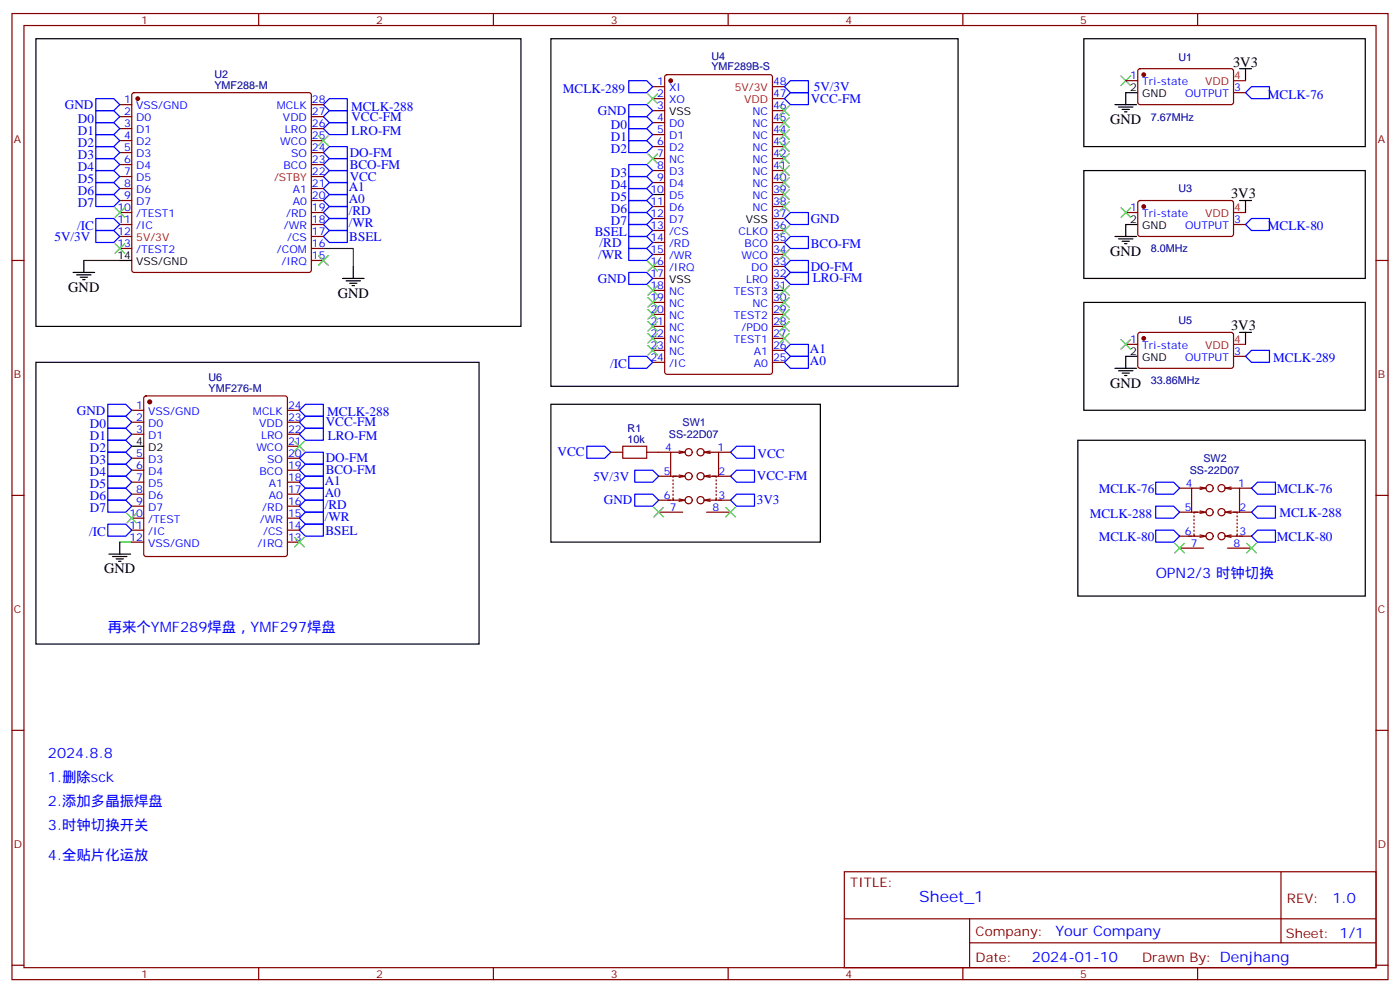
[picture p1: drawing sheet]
<svg xmlns="http://www.w3.org/2000/svg" width="412mm" height="292mm" viewBox="0 0 412 292" stroke-linecap="round" stroke-linejoin="round" font-family="sans-serif">
<g fill="none" stroke="#870000" stroke-width=".35">
<path d="M3.5 4h405.4v284.3h-405.4zM7.1 7.5h398.2v277.3h-398.2zM76.2 4v3.5M145.3 4v3.5M214.5 4v3.5M283.6 4v3.5M352.8 4v3.5M35.3 30.8h3.5M35.3 34.3h3.5M35.3 37.9h3.5M39 27.5l.5-.2h51.5l.5 .2 .2 .5v51.5l-.2 .5-.5 .2h-51.5l-.5-.2-.2-.5v-51.5zM91.7 30.8h3.5"/>
<path d="M91.7 34.3h3.5M91.7 37.9h3.5M192.3 25.5h3.5M192.3 29h3.5M192.3 32.6h3.5M192.3 36.1h3.5M192.3 39.6h3.5M196 22.2l.5-.2h30.3l.7 .4v87.1l-.4 .6-30.6 .1-.7-.5v-87zM227.5 25.5h3.6M227.5 29h3.6M227.5 32.6h3.6M227.5 36.1h3.6"/>
<path d="M227.5 39.6h3.6M331.6 23.7h3.5M335.4 20.4l.4-.2 27.1 .1 .5 .6-.1 9.5-.6 .4-27.1-.1-.5-.6v-9.2zM363.4 27.3h3.5M35.3 41.4h3.5M35.3 44.9h3.5M35.3 48.4h3.5M35.3 52h3.5M35.3 55.5h3.5M35.3 59h3.5M91.7 41.4h3.5M91.7 44.9h3.5"/>
<path d="M91.7 48.4h3.5M91.7 52h3.5M91.7 55.5h3.5M91.7 59h3.5M192.3 43.1h3.5M192.3 46.7h3.5M192.3 50.2h3.5M192.3 53.7h3.5M227.5 43.1h3.6M227.5 46.7h3.6M227.5 50.2h3.6M227.5 53.7h3.6"/>
<path d="M227.5 57.3h3.6M335.4 59.2l.4-.2 27.1 .1 .5 .6-.1 9.5-.6 .4-27.1-.1-.5-.6v-9.2zM3.5 76.7h3.6M35.3 62.5h3.5M35.3 66.1h3.5M35.3 69.6h3.5M35.3 73.1h3.5M91.7 76.7h3.5M91.7 62.5h3.5M91.7 66.1h3.5M91.7 69.6h3.5M91.7 73.1h3.5"/>
<path d="M192.3 64.3h3.5M192.3 71.4h3.5M192.3 74.9h3.5M192.3 78.4h3.5M192.3 67.8h3.5M227.5 60.8h3.6M227.5 64.3h3.6M227.5 71.4h3.6M227.5 74.9h3.6M227.5 78.4h3.6M331.6 62.5h3.5M363.4 66.1h3.5"/>
<path d="M405.3 76.7h3.6M192.3 82h3.5M192.3 89h3.5M192.3 92.5h3.5M192.3 96.1h3.5M192.3 99.6h3.5M192.3 85.5h3.5M227.5 82h3.6M227.5 89h3.6M227.5 92.5h3.6M227.5 96.1h3.6M227.5 99.6h3.6"/>
<path d="M335.4 98l.4-.2 27.1 .1 .5 .6-.1 9.5-.6 .4-27.1-.1-.5-.6v-9.2zM42.6 116.7l.4-.2h41l.5 .2 .2 .5v45.9l-.3 .5-.4 .2h-41l-.5-.2-.2-.5v-45.9zM192.3 103.1h3.5M192.3 106.6h3.5M227.5 103.1h3.6M227.5 106.6h3.6M331.6 101.4h3.5M363.4 104.9h3.5M38.8 120.8h3.5M38.8 124.3h3.5M38.8 127.8h3.5M38.8 134.9h3.5"/>
<path d="M38.8 138.4h3.5M84.7 120.8h3.5M84.7 124.3h3.5M84.7 127.8h3.5M84.7 134.9h3.5M84.7 138.4h3.5M84.7 131.3h3.5M179.9 133.1h3.5M190.5 133.1h7.1M200 139.8l1.8 .4-1.8 .3M200 132.8l1.8 .3M201.8 133.1h-4.2v7.1"/>
<path d="M201.8 133.1l-1.8 .4M207.4 133.1h4.3v7.1M207.4 133.1l1.8 .4M209.2 132.8l-1.8 .3M209.2 139.8l-1.8 .4M211.7 133.1h3.5M3.5 145.8h3.6M38.8 141.9h3.5M38.8 145.5h3.5M38.8 149h3.5M38.8 152.5h3.5M38.8 156h3.5"/>
<path d="M38.8 159.6h3.5M84.7 141.9h3.5M84.7 145.5h3.5M84.7 149h3.5M84.7 152.5h3.5M84.7 156h3.5M84.7 159.6h3.5M194 150.7h7.1M194 140.2h5.3M194 147.2h4.4M198.3 146.5v.7h2.8M198.3 141.2v.4"/>
<path d="M198.3 142.3v.3M198.3 143.3v.4M198.3 144.4v.3M198.3 145.5v.3M200 146.9l1.8 .3-1.8 .4M201.1 140.2h-2.8v.3M207.4 140.2l1.8 .3M207.4 147.2l1.8 .4M208.1 140.2h2.9v.3M208.1 150.7h7.1M209.2 146.9l-1.8 .3M209.9 140.2h5.3"/>
<path d="M210.8 147.2h4.4M211 146.5v.7h-2.9M211 141.2v.4M211 142.3v.3M211 143.3v.4M211 144.4v.3M211 145.5v.3M347.5 143.7h3.5M347.5 150.7h5.3M347.5 157.8h4.4M351.7 157.1v.7h2.8M351.7 151.8v.4"/>
<path d="M351.7 152.9v.3M351.7 153.9v.4M351.7 155v.3M351.7 156v.4M353.5 157.4l1.7 .4-1.7 .4M353.5 150.4l1.7 .3-1.7 .4M353.5 143.3l1.7 .4M354.5 150.7h-2.8v.4M355.2 143.7h-4.2v7M355.2 143.7l-1.7 .3M360.9 143.7h4.2v7M360.9 143.7l1.8 .3"/>
<path d="M360.9 150.7l1.8 .4M360.9 157.8l1.8 .4M361.6 150.7h2.8v.4M362.7 143.3l-1.8 .4M362.7 150.4l-1.8 .3M362.7 157.4l-1.8 .4M363.4 150.7h5.3M364.2 157.8h4.5M364.4 157.1v.7h-2.8M364.4 151.8v.4M364.4 152.9v.3M364.4 153.9v.4"/>
<path d="M364.4 155v.3M364.4 156v.4M365.1 143.7h3.6M405.3 145.8h3.6M347.5 161.3h7M361.6 161.3h7.1M3.5 214.9h3.6M405.3 214.9h3.6M248.7 256.6h156.6v28.2h-156.6zM377.3 256.6v20.9M248.7 270.4h156.5M285.6 277.5h119.6"/>
<path d="M285.6 270.4v14.1M3.5 284.1h3.6M76.2 284.8v3.5M145.3 284.8v3.5M214.5 284.8v3.5M283.6 284.8v3.5M352.8 284.8v3.5M405.3 284.1h3.6"/>
<circle cx="202.8" cy="133.1" r="1.06"/>
<circle cx="206.4" cy="133.1" r="1.06"/>
<circle cx="202.8" cy="147.2" r="1.06"/>
<circle cx="202.8" cy="140.2" r="1.06"/>
<circle cx="206.4" cy="140.2" r="1.06"/>
<circle cx="206.4" cy="147.2" r="1.06"/>
<circle cx="356.3" cy="150.7" r="1.06"/>
<circle cx="356.3" cy="157.8" r="1.06"/>
<circle cx="356.3" cy="143.7" r="1.06"/>
<circle cx="359.8" cy="143.7" r="1.06"/>
<circle cx="359.8" cy="150.7" r="1.06"/>
<circle cx="359.8" cy="157.8" r="1.06"/>
</g>
<g fill="none" stroke="#000" stroke-width=".35">
<path d="M10.6 11.4h142.9v84.7h-142.9zM162.3 11.4h119.9v102.3h-119.9zM319.3 11.4h82.9v31.7h-82.9zM328.4 30.8h6.4M329.5 31.5h4.2M330.6 32.2h2.1M331.3 32.9h.7M335.1 27.3h-3.5v3.5M365.1 20.2h3.6M366.9 20.2v3.5M192.3 57.3h3.5M319.3 50.2h82.9v31.8h-82.9z"/>
<path d="M365.1 59h3.6M366.9 59v3.5M24.7 76.7v3.5M35.3 76.7h3.5M104.1 78.4v3.6M328.4 69.6h6.4M329.5 70.3h4.2M330.6 71h2.1M331.3 71.7h.7M335.1 66.1h-3.5v3.5M21.5 80.2h6.4M22.6 80.9h4.2"/>
<path d="M23.6 81.6h2.2M24.3 82.3h.7M100.9 82h6.3M102 82.7h4.2M103 83.4h2.1M103.7 84.1h.7M227.5 85.5h3.6M319.3 89h82.9v31.8h-82.9zM365.1 97.8h3.6M366.9 97.8v3.6M10.6 106.6h130.5v82.9h-130.5zM162.3 119h79.4v40.6h-79.4z"/>
<path d="M328.4 108.4h6.4M329.5 109.1h4.2M330.6 109.8h2.1M331.3 110.5h.7M335.1 104.9h-3.5v3.5M38.8 131.3h3.5M317.5 129.6h84.7v45.8h-84.7zM35.3 159.6v3.5M32.1 163.1h6.4M33.2 163.8h4.2M34.2 164.5h2.1M34.9 165.2h.7"/>
</g>
<path d="M24.7 76.7h10.6M95.2 73.1h8.9v5.3M35.3 159.6h3.5" fill="none" stroke="#008700" stroke-width=".35"/>
<g fill="#870000" stroke="#870000" stroke-width=".35">
<circle cx="40.6" cy="29" r=".53"/>
<circle cx="44.1" cy="118.3" r=".53"/>
<circle cx="197.6" cy="23.7" r=".53"/>
<circle cx="336.9" cy="22" r=".53"/>
<circle cx="336.9" cy="60.8" r=".53"/>
<circle cx="336.9" cy="99.6" r=".53"/>
</g>
<g fill="none" stroke="#00f" stroke-width=".35">
<path d="M28.2 39.6h5.3l1.8 1.8-1.8 1.7h-5.3zM28.2 36.1h5.3l1.8 1.8-1.8 1.7h-5.3zM28.2 32.6h5.3l1.8 1.7-1.8 1.8h-5.3zM28.2 29h5.3l1.8 1.8-1.8 1.8h-5.3zM95.2 37.9l1.8-1.8h5.3v3.5h-5.3zM95.2 30.8l1.8-1.8h5.3v3.6h-5.3zM97 32.6h5.3v3.5h-5.3l-1.8-1.8zM185.2 34.3h5.3l1.8 1.8-1.8 1.8h-5.3zM185.2 37.9h5.3l1.8 1.7-1.8 1.8h-5.3zM185.2 30.8h5.3l1.8 1.8-1.8 1.7h-5.3zM185.2 23.7h5.3l1.8 1.8-1.8 1.8h-5.3zM232.8 23.7h5.3v3.6h-5.3l-1.7-1.8z"/>
<path d="M232.8 27.3h5.3v3.5h-5.3l-1.7-1.8zM366.9 27.3l1.8-1.8h5.2v3.5h-5.2zM28.2 57.3h5.3l1.8 1.7-1.8 1.8h-5.3zM28.2 53.7h5.3l1.8 1.8-1.8 1.8h-5.3zM28.2 50.2h5.3l1.8 1.8-1.8 1.7h-5.3zM28.2 46.7h5.3l1.8 1.7-1.8 1.8h-5.3zM28.2 43.1h5.3l1.8 1.8-1.8 1.8h-5.3zM95.2 48.4l1.8-1.7h5.3v3.5h-5.3zM95.2 44.9l1.8-1.8h5.3v3.6h-5.3zM95.2 59l1.8-1.7h5.3v3.5h-5.3zM95.2 55.5l1.8-1.8h5.3v3.6h-5.3zM97 50.2h5.3v3.5h-5.3l-1.8-1.7z"/>
<path d="M185.2 41.4h5.3l1.8 1.7-1.8 1.8h-5.3zM185.2 48.4h5.3l1.8 1.8-1.8 1.8h-5.3zM185.2 55.5h5.3l1.8 1.8-1.8 1.7h-5.3zM185.2 59h5.3l1.8 1.8-1.8 1.7h-5.3zM185.2 52h5.3l1.8 1.7-1.8 1.8h-5.3zM28.2 64.3h5.3l1.8 1.8-1.8 1.7h-5.3zM28.2 67.8h5.3l1.8 1.8-1.8 1.8h-5.3zM95.2 62.5l1.8-1.7h5.3v3.5h-5.3zM95.2 66.1l1.8-1.8h5.3v3.5h-5.3zM95.2 69.6l1.8-1.8h5.3v3.6h-5.3zM185.2 62.5h5.3l1.8 1.8-1.8 1.8h-5.3zM185.2 66.1h5.3l1.8 1.7-1.8 1.8h-5.3z"/>
<path d="M185.2 73.1h5.3l1.8 1.8-1.8 1.8h-5.3zM185.2 69.6h5.3l1.8 1.8-1.8 1.7h-5.3zM231.1 78.4l1.7-1.7h5.3v3.5h-5.3zM232.8 62.5h5.3v3.6h-5.3l-1.7-1.8zM232.8 69.6h5.3v3.5h-5.3l-1.7-1.7zM366.9 66.1l1.8-1.8h5.2v3.5h-5.2zM185.2 80.2h5.3l1.8 1.8-1.8 1.7h-5.3zM231.1 82l1.7-1.8h5.3v3.5h-5.3zM31.7 119h5.3l1.8 1.8-1.8 1.7h-5.3zM90 119h5.2v3.5h-5.2l-1.8-1.7zM185.2 104.9h5.3l1.8 1.7-1.8 1.8h-5.3zM231.1 106.6l1.7-1.7h5.3v3.5h-5.3z"/>
<path d="M231.1 103.1l1.7-1.7h5.3v3.5h-5.3zM366.9 104.9l1.8-1.8h5.2v3.5h-5.2zM31.7 122.5h5.3l1.8 1.8-1.8 1.7h-5.3zM31.7 126h5.3l1.8 1.8-1.8 1.8h-5.3zM31.7 129.6h5.3l1.8 1.7-1.8 1.8h-5.3zM31.7 133.1h5.3l1.8 1.8-1.8 1.7h-5.3zM31.7 136.6h5.3l1.8 1.8-1.8 1.8h-5.3zM88.2 138.4l1.8-1.8h5.2v3.6h-5.2zM88.2 134.9l1.8-1.8h5.2v3.5h-5.2zM90 126h5.2v3.6h-5.2l-1.8-1.8zM90 122.5h5.2v3.5h-5.2l-1.8-1.7zM172.9 131.3h5.3l1.7 1.8-1.7 1.8h-5.3z"/>
<path d="M187 138.4h5.3l1.7 1.8-1.7 1.7h-5.3zM217 138.4h5.2v3.5h-5.2l-1.8-1.7zM217 131.3h5.2v3.6h-5.2l-1.8-1.8zM31.7 140.2h5.3l1.8 1.7-1.8 1.8h-5.3zM31.7 143.7h5.3l1.8 1.8-1.8 1.7h-5.3zM31.7 147.2h5.3l1.8 1.8-1.8 1.7h-5.3zM31.7 154.3h5.3l1.8 1.7-1.8 1.8h-5.3zM88.2 156l1.8-1.7h5.2v3.5h-5.2zM88.2 152.5l1.8-1.8h5.2v3.6h-5.2zM88.2 149l1.8-1.8h5.2v3.5h-5.2zM88.2 141.9l1.8-1.7h5.2v3.5h-5.2zM88.2 145.5l1.8-1.8h5.2v3.5h-5.2z"/>
<path d="M187 145.5h5.3l1.7 1.7-1.7 1.8h-5.3zM217 145.5h5.2v3.5h-5.2l-1.8-1.8zM340.4 141.9h5.3l1.8 1.8-1.8 1.8h-5.3zM340.4 149h5.3l1.8 1.7-1.8 1.8h-5.3zM340.4 156h5.3l1.8 1.8-1.8 1.8h-5.3zM370.4 149h5.3v3.5h-5.3l-1.7-1.8zM370.4 156h5.3v3.6h-5.3l-1.7-1.8zM370.4 141.9h5.3v3.6h-5.3l-1.7-1.8z"/>
</g>
<g fill="none" stroke="#3c3" stroke-width=".35">
<path d="M93.8 40l2.9 2.8M96.7 40l-2.9 2.8M190.9 27.6l2.8 2.8M193.7 27.6l-2.8 2.8M229.7 31.2l2.8 2.8M229.7 34.7l2.8 2.8M229.7 38.2l2.8 2.8M232.5 31.2l-2.8 2.8M232.5 34.7l-2.8 2.8M232.5 38.2l-2.8 2.8M330.2 22.3l2.8 2.9M333 22.3l-2.8 2.9"/>
<path d="M190.9 45.3l2.8 2.8M193.7 45.3l-2.8 2.8M229.7 41.7l2.8 2.9M229.7 45.3l2.8 2.8M229.7 48.8l2.8 2.8M229.7 52.3l2.8 2.8M229.7 59.4l2.8 2.8M229.7 55.8l2.8 2.9M232.5 41.7l-2.8 2.9M232.5 45.3l-2.8 2.8M232.5 48.8l-2.8 2.8M232.5 52.3l-2.8 2.8"/>
<path d="M232.5 59.4l-2.8 2.8M232.5 55.8l-2.8 2.9M33.9 71.7l2.8 2.8M33.9 61.1l2.8 2.9M36.7 71.7l-2.8 2.8M36.7 61.1l-2.8 2.9M93.8 75.2l2.9 2.9M96.7 75.2l-2.9 2.9M190.9 77l2.8 2.8M193.7 77l-2.8 2.8M229.7 73.5l2.8 2.8M229.7 66.4l2.8 2.9"/>
<path d="M232.5 73.5l-2.8 2.8M232.5 66.4l-2.8 2.9M330.2 61.1l2.8 2.9M333 61.1l-2.8 2.9M190.9 91.1l2.8 2.8M190.9 87.6l2.8 2.8M190.9 84.1l2.8 2.8M190.9 98.2l2.8 2.8M190.9 94.7l2.8 2.8M193.7 84.1l-2.8 2.8M193.7 87.6l-2.8 2.8M193.7 91.1l-2.8 2.8"/>
<path d="M193.7 98.2l-2.8 2.8M193.7 94.7l-2.8 2.8M229.7 98.2l2.8 2.8M229.7 94.7l2.8 2.8M229.7 91.1l2.8 2.8M229.7 87.6l2.8 2.8M229.7 84.1l2.8 2.8M232.5 98.2l-2.8 2.8M232.5 94.7l-2.8 2.8M232.5 91.1l-2.8 2.8M232.5 87.6l-2.8 2.8M232.5 84.1l-2.8 2.8"/>
<path d="M330.2 99.9l2.8 2.9M333 99.9l-2.8 2.9M190.9 101.7l2.8 2.8M193.7 101.7l-2.8 2.8M86.8 129.9l2.8 2.9M89.6 129.9l-2.8 2.9M37.4 151.1l2.8 2.8M40.2 151.1l-2.8 2.8M86.8 158.2l2.8 2.8M89.6 158.2l-2.8 2.8M192.6 149.3l2.8 2.9M195.4 149.3l-2.8 2.9"/>
<path d="M213.8 149.3l2.8 2.9M216.6 149.3l-2.8 2.9M346.1 159.9l2.8 2.8M348.9 159.9l-2.8 2.8M367.2 159.9l2.9 2.8M370.1 159.9l-2.9 2.8"/>
</g>
<path d="M363.4 23.7h3.5M192.3 60.8h3.5M227.5 67.8h3.6M363.4 62.5h3.5M363.4 101.4h3.5" fill="none" stroke="#f00" stroke-width=".35"/>
<path d="M183.4 131.3h7.1v3.6h-7.1z" fill="none" stroke="#a10000" stroke-width=".35"/>
<text font-size="4.6" fill="#00f" x="270.8" y="265.6">Sheet_1</text>
<g font-size="4.2">
<text x="363.2" y="19.8">3V3</text>
<text x="327" y="36.4">GND</text>
<text x="362.7" y="58.3">3V3</text>
<text x="327" y="75.2">GND</text>
<text x="20.1" y="85.8">GND</text>
<text x="99.5" y="87.6">GND</text>
<text x="362.7" y="97.1">3V3</text>
<text x="327" y="114.1">GND</text>
<text x="30.7" y="168.7">GND</text>
</g>
<g font-size="4.2" fill="#00f">
<text x="340.4" y="170.1">OPN2/3 时钟切换</text>
<text x="31.7" y="186">再来个YMF289焊盘，YMF297焊盘</text>
<text x="14.1" y="223.1">2024.8.8</text>
<text x="14.1" y="230.1">1.删除sck</text>
<text x="14.1" y="237.2">2.添加多晶振焊盘</text>
<text x="14.1" y="244.2">3.时钟切换开关</text>
<text x="14.1" y="253">4.全贴片化运放</text>
<text x="392.5" y="265.8">1.0</text>
<text x="310.9" y="275.4">Your Company</text>
<text x="304" y="283.2">2024-01-10</text>
</g>
<g font-size="3.9" fill="#00f">
<text x="165.8" y="27.3">MCLK-289</text>
<text x="239.7" y="26.8">5V/3V</text>
<text x="373.5" y="29">MCLK-76</text>
<text x="19.1" y="32.1">GND</text>
<text x="103.4" y="32.6">MCLK-288</text>
<text x="103.5" y="35.6">VCC-FM</text>
<text x="176.1" y="33.8">GND</text>
<text x="238.8" y="30.3">VCC-FM</text>
<text x="23" y="39.6">D1</text>
<text x="23" y="36.1">D0</text>
<text x="103.6" y="39.6">LRO-FM</text>
<text x="179.9" y="37.9">D0</text>
<text x="179.9" y="41.4">D1</text>
<text x="23" y="46.7">D3</text>
<text x="23" y="43.1">D2</text>
<text x="103" y="46.2">DO-FM</text>
<text x="179.9" y="44.9">D2</text>
<text x="23" y="53.7">D5</text>
<text x="23" y="50.2">D4</text>
<text x="103" y="49.7">BCO-FM</text>
<text x="103" y="53.1">VCC</text>
<text x="179.9" y="52">D3</text>
<text x="23" y="57.3">D6</text>
<text x="102.7" y="59.7">A0</text>
<text x="102.7" y="56.2">A1</text>
<text x="179.9" y="59">D5</text>
<text x="179.9" y="55.5">D4</text>
<text x="23" y="60.8">D7</text>
<text x="102.7" y="63.3">/RD</text>
<text x="179.9" y="62.5">D6</text>
<text x="238.8" y="65.6">GND</text>
<text x="16" y="70.9">5V/3V</text>
<text x="22.8" y="67.8">/IC</text>
<text x="102.7" y="66.8">/WR</text>
<text x="102.9" y="71">BSEL</text>
<text x="175.2" y="69.3">BSEL</text>
<text x="179.9" y="66.1">D7</text>
<text x="373.5" y="67.8">MCLK-80</text>
<text x="176.2" y="76.2">/WR</text>
<text x="176.6" y="72.6">/RD</text>
<text x="238.8" y="72.9">BCO-FM</text>
<text x="176.1" y="83.2">GND</text>
<text x="238.8" y="79.7">DO-FM</text>
<text x="239.4" y="83">LRO-FM</text>
<text x="238.6" y="107.3">A0</text>
<text x="238.6" y="103.8">A1</text>
<text x="375.1" y="106.6">MCLK-289</text>
<text x="179.8" y="108.4">/IC</text>
<text x="22.7" y="122">GND</text>
<text x="96" y="125.5">VCC-FM</text>
<text x="96.4" y="122.5">MCLK-288</text>
<text x="26.5" y="126">D0</text>
<text x="26.5" y="129.6">D1</text>
<text x="96.5" y="129.6">LRO-FM</text>
<text x="26.5" y="133.1">D2</text>
<text x="26.5" y="136.6">D3</text>
<text x="96" y="136.1">DO-FM</text>
<text x="164.2" y="134.3">VCC</text>
<text x="223.2" y="134.9">VCC</text>
<text x="26.5" y="140.2">D4</text>
<text x="26.5" y="143.7">D5</text>
<text x="95.7" y="142.6">A1</text>
<text x="96" y="139.6">BCO-FM</text>
<text x="174.8" y="141.4">5V/3V</text>
<text x="223" y="141.4">VCC-FM</text>
<text x="26.5" y="147.2">D6</text>
<text x="95.7" y="149.7">/RD</text>
<text x="95.7" y="146.1">A0</text>
<text x="177.9" y="148.4">GND</text>
<text x="223" y="148.5">3V3</text>
<text x="323.7" y="145">MCLK-76</text>
<text x="376.1" y="145">MCLK-76</text>
<text x="26.5" y="150.7">D7</text>
<text x="95.7" y="153.2">/WR</text>
<text x="321" y="152.5">MCLK-288</text>
<text x="376.9" y="152">MCLK-288</text>
<text x="26.3" y="157.8">/IC</text>
<text x="95.8" y="157.4">BSEL</text>
<text x="323.7" y="159.1">MCLK-80</text>
<text x="376.1" y="159.1">MCLK-80</text>
</g>
<g font-size="3.9" fill="#800">
<text x="250.5" y="261.2">TITLE:</text>
<text x="379.1" y="265.8">REV:</text>
<text x="287.4" y="275.4">Company:</text>
<text x="378.7" y="276">Sheet: 1/1</text>
<text x="287.4" y="283">Date:</text>
<text x="336.4" y="283.1">Drawn By: Denjhang</text>
</g>
<g font-size="3.2" fill="#800">
<text x="41.6" y="7">1</text>
<text x="110.8" y="7">2</text>
<text x="179.9" y="7">3</text>
<text x="249.1" y="7">4</text>
<text x="318.2" y="7">5</text>
<text x="4.1" y="42.1">A</text>
<text x="405.9" y="42.1">A</text>
<text x="4.1" y="111.2">B</text>
<text x="405.9" y="111.2">B</text>
<text x="4.1" y="180.4">C</text>
<text x="405.9" y="180.4">C</text>
<text x="4.1" y="249.5">D</text>
<text x="405.9" y="249.5">D</text>
<text x="41.6" y="287.8">1</text>
<text x="110.8" y="287.8">2</text>
<text x="179.9" y="287.8">3</text>
<text x="249.1" y="287.8">4</text>
<text x="318.2" y="287.8">5</text>
</g>
<g font-size="3.2" fill="#000080">
<text x="209.6" y="17.7">U4</text>
<text x="347.1" y="17.8">U1</text>
<text x="63.2" y="22.9">U2</text>
<text x="209.6" y="20.7">YMF289B-S</text>
<text x="63.2" y="26.1">YMF288-M</text>
<text x="339" y="35.5">7.67MHz</text>
<text x="347.1" y="56.6">U3</text>
<text x="339" y="74.3">8.0MHz</text>
<text x="347.1" y="95.4">U5</text>
<text x="61.4" y="112.3">U6</text>
<text x="339" y="113.1">33.86MHz</text>
<text x="61.4" y="115.5">YMF276-M</text>
<text x="201" y="125.4">SW1</text>
<text x="184.9" y="130.3">10k</text>
<text x="184.9" y="127.1">R1</text>
<text x="197" y="129">SS-22D07</text>
<text x="354.5" y="136">SW2</text>
<text x="350.5" y="139.5">SS-22D07</text>
</g>
<g font-size="3.2" fill="#00f">
<text x="332.9" y="23.4">1</text>
<text x="193.6" y="28.7">2</text>
<text x="193.6" y="25.2">1</text>
<text x="197.1" y="26.9">XI</text>
<text x="227.7" y="25.2">48</text>
<text x="227.7" y="28.7">47</text>
<text x="336.4" y="25.2">Tri-state</text>
<text x="349.1" y="28.7">OUTPUT</text>
<text x="363.5" y="26.9">3</text>
<text x="36.6" y="30.4">1</text>
<text x="36.6" y="34">2</text>
<text x="40.1" y="32.2">VSS/GND</text>
<text x="40.1" y="35.7">D0</text>
<text x="81.6" y="32.2">MCLK</text>
<text x="83.4" y="35.7">VDD</text>
<text x="91.9" y="34">27</text>
<text x="91.9" y="30.4">28</text>
<text x="193.6" y="35.7">4</text>
<text x="193.6" y="32.2">3</text>
<text x="197.1" y="30.4">XO</text>
<text x="221.6" y="34">NC</text>
<text x="227.7" y="32.2">46</text>
<text x="227.7" y="35.7">45</text>
<text x="36.6" y="37.5">3</text>
<text x="36.6" y="41">4</text>
<text x="40.1" y="39.3">D1</text>
<text x="83.9" y="39.3">LRO</text>
<text x="91.9" y="41">25</text>
<text x="91.9" y="37.5">26</text>
<text x="193.6" y="39.3">5</text>
<text x="197.1" y="41">D1</text>
<text x="197.1" y="37.5">D0</text>
<text x="221.6" y="37.5">NC</text>
<text x="221.6" y="41">NC</text>
<text x="227.7" y="39.3">44</text>
<text x="36.6" y="44.6">5</text>
<text x="40.1" y="42.8">D2</text>
<text x="40.1" y="46.3">D3</text>
<text x="82.6" y="42.8">WCO</text>
<text x="85.7" y="46.3">SO</text>
<text x="91.9" y="44.6">24</text>
<text x="193.6" y="46.3">7</text>
<text x="193.6" y="42.8">6</text>
<text x="197.1" y="44.6">D2</text>
<text x="221.6" y="44.6">NC</text>
<text x="227.7" y="42.8">43</text>
<text x="227.7" y="46.3">42</text>
<text x="36.6" y="48.1">6</text>
<text x="36.6" y="51.6">7</text>
<text x="40.1" y="49.8">D4</text>
<text x="40.1" y="53.4">D5</text>
<text x="83.5" y="49.8">BCO</text>
<text x="91.9" y="51.6">22</text>
<text x="91.9" y="48.1">23</text>
<text x="193.6" y="53.4">9</text>
<text x="193.6" y="49.8">8</text>
<text x="197.1" y="51.6">D3</text>
<text x="197.1" y="48.1">NC</text>
<text x="221.6" y="48.1">NC</text>
<text x="221.6" y="51.6">NC</text>
<text x="227.7" y="49.8">41</text>
<text x="227.7" y="53.4">40</text>
<text x="36.6" y="55.1">8</text>
<text x="36.6" y="58.7">9</text>
<text x="40.1" y="56.9">D6</text>
<text x="86.2" y="56.9">A1</text>
<text x="91.9" y="58.7">20</text>
<text x="91.9" y="55.1">21</text>
<text x="191.6" y="56.9">10</text>
<text x="197.1" y="58.7">D5</text>
<text x="197.1" y="55.1">D4</text>
<text x="221.6" y="55.1">NC</text>
<text x="221.6" y="58.7">NC</text>
<text x="227.7" y="56.9">39</text>
<text x="34.6" y="62.2">10</text>
<text x="34.6" y="65.7">11</text>
<text x="40.1" y="60.4">D7</text>
<text x="40.1" y="64">/TEST1</text>
<text x="84.3" y="64">/RD</text>
<text x="86.2" y="60.4">A0</text>
<text x="91.9" y="65.7">18</text>
<text x="91.9" y="62.2">19</text>
<text x="191.6" y="64">12</text>
<text x="191.6" y="60.4">11</text>
<text x="197.1" y="65.7">D7</text>
<text x="197.1" y="62.2">D6</text>
<text x="221.6" y="62.2">NC</text>
<text x="227.7" y="60.4">38</text>
<text x="227.7" y="64">37</text>
<text x="332.9" y="62.2">1</text>
<text x="336.4" y="64">Tri-state</text>
<text x="363.5" y="65.7">3</text>
<text x="34.6" y="69.3">12</text>
<text x="40.1" y="67.5">/IC</text>
<text x="83.6" y="67.5">/WR</text>
<text x="84.6" y="71">/CS</text>
<text x="91.9" y="69.3">17</text>
<text x="191.6" y="71">14</text>
<text x="191.6" y="67.5">13</text>
<text x="197.1" y="69.3">/CS</text>
<text x="217.6" y="69.3">CLKO</text>
<text x="227.7" y="67.5">36</text>
<text x="227.7" y="71">35</text>
<text x="349.1" y="67.5">OUTPUT</text>
<text x="34.6" y="72.8">13</text>
<text x="40.1" y="74.5">/TEST2</text>
<text x="81.6" y="74.5">/COM</text>
<text x="91.9" y="76.3">15</text>
<text x="91.9" y="72.8">16</text>
<text x="191.6" y="74.5">15</text>
<text x="197.1" y="76.3">/WR</text>
<text x="197.1" y="72.8">/RD</text>
<text x="218.4" y="76.3">WCO</text>
<text x="219.3" y="72.8">BCO</text>
<text x="227.7" y="74.5">34</text>
<text x="82.9" y="78.1">/IRQ</text>
<text x="191.6" y="81.6">17</text>
<text x="191.6" y="78.1">16</text>
<text x="197.1" y="79.8">/IRQ</text>
<text x="219.8" y="83.4">LRO</text>
<text x="221.3" y="79.8">DO</text>
<text x="227.7" y="78.1">33</text>
<text x="227.7" y="81.6">32</text>
<text x="191.6" y="88.7">19</text>
<text x="191.6" y="85.1">18</text>
<text x="197.1" y="86.9">NC</text>
<text x="216.1" y="86.9">TEST3</text>
<text x="227.7" y="85.1">31</text>
<text x="227.7" y="88.7">30</text>
<text x="191.6" y="95.7">21</text>
<text x="191.6" y="92.2">20</text>
<text x="197.1" y="93.9">NC</text>
<text x="197.1" y="90.4">NC</text>
<text x="216.1" y="93.9">TEST2</text>
<text x="221.6" y="90.4">NC</text>
<text x="227.7" y="92.2">29</text>
<text x="227.7" y="95.7">28</text>
<text x="191.6" y="99.2">22</text>
<text x="197.1" y="101">NC</text>
<text x="197.1" y="97.5">NC</text>
<text x="216.1" y="101">TEST1</text>
<text x="218.4" y="97.5">/PD0</text>
<text x="227.7" y="99.2">27</text>
<text x="332.9" y="101">1</text>
<text x="191.6" y="106.3">24</text>
<text x="191.6" y="102.8">23</text>
<text x="197.1" y="104.5">NC</text>
<text x="222.1" y="104.5">A1</text>
<text x="227.7" y="102.8">26</text>
<text x="227.7" y="106.3">25</text>
<text x="336.4" y="102.8">Tri-state</text>
<text x="349.1" y="106.3">OUTPUT</text>
<text x="363.5" y="104.5">3</text>
<text x="197.1" y="108.1">/IC</text>
<text x="222.1" y="108.1">A0</text>
<text x="40.1" y="120.4">1</text>
<text x="40.1" y="123.9">2</text>
<text x="43.6" y="122.2">VSS/GND</text>
<text x="43.6" y="125.7">D0</text>
<text x="74.5" y="122.2">MCLK</text>
<text x="76.3" y="125.7">VDD</text>
<text x="84.8" y="123.9">23</text>
<text x="84.8" y="120.4">24</text>
<text x="40.1" y="127.5">3</text>
<text x="43.6" y="129.2">D1</text>
<text x="76.9" y="129.2">LRO</text>
<text x="84.8" y="131">21</text>
<text x="84.8" y="127.5">22</text>
<text x="40.1" y="134.5">5</text>
<text x="43.6" y="136.3">D3</text>
<text x="75.5" y="132.8">WCO</text>
<text x="78.7" y="136.3">SO</text>
<text x="84.8" y="134.5">20</text>
<text x="195.9" y="132.8">4</text>
<text x="211.3" y="132.8">1</text>
<text x="40.1" y="138">6</text>
<text x="40.1" y="141.6">7</text>
<text x="43.6" y="139.8">D4</text>
<text x="43.6" y="143.3">D5</text>
<text x="76.5" y="139.8">BCO</text>
<text x="79.2" y="143.3">A1</text>
<text x="84.8" y="141.6">18</text>
<text x="84.8" y="138">19</text>
<text x="195.5" y="139.8">5</text>
<text x="211.7" y="139.8">2</text>
<text x="349.3" y="143.3">4</text>
<text x="364.8" y="143.3">1</text>
<text x="40.1" y="145.1">8</text>
<text x="40.1" y="148.6">9</text>
<text x="43.6" y="146.9">D6</text>
<text x="79.2" y="146.9">A0</text>
<text x="84.8" y="148.6">16</text>
<text x="84.8" y="145.1">17</text>
<text x="195.5" y="146.9">6</text>
<text x="211.7" y="146.9">3</text>
<text x="38.1" y="152.2">10</text>
<text x="38.1" y="155.7">11</text>
<text x="43.6" y="150.4">D7</text>
<text x="43.6" y="153.9">/TEST</text>
<text x="76.6" y="153.9">/WR</text>
<text x="77.3" y="150.4">/RD</text>
<text x="84.8" y="155.7">14</text>
<text x="84.8" y="152.2">15</text>
<text x="197.3" y="150.4">7</text>
<text x="209.9" y="150.4">8</text>
<text x="349" y="150.4">5</text>
<text x="365.1" y="150.4">2</text>
<text x="38.1" y="159.2">12</text>
<text x="43.6" y="157.4">/IC</text>
<text x="43.6" y="161">VSS/GND</text>
<text x="75.9" y="161">/IRQ</text>
<text x="77.5" y="157.4">/CS</text>
<text x="84.8" y="159.2">13</text>
<text x="349" y="157.4">6</text>
<text x="350.8" y="161">7</text>
<text x="363.4" y="161">8</text>
<text x="365.1" y="157.4">3</text>
</g>
<g font-size="3.2" fill="#f00">
<text x="363.5" y="23.4">4</text>
<text x="216.4" y="26.9">5V/3V</text>
<text x="355" y="25.2">VDD</text>
<text x="219.2" y="30.4">VDD</text>
<text x="80.7" y="53.4">/STBY</text>
<text x="355" y="64">VDD</text>
<text x="363.5" y="62.2">4</text>
<text x="40.1" y="71">5V/3V</text>
<text x="363.5" y="101">4</text>
<text x="355" y="102.8">VDD</text>
</g>
<g font-size="3.2">
<text x="332.9" y="26.9">2</text>
<text x="336.4" y="28.7">GND</text>
<text x="197.1" y="34">VSS</text>
<text x="219.7" y="65.7">VSS</text>
<text x="332.9" y="65.7">2</text>
<text x="336.4" y="67.5">GND</text>
<text x="34.6" y="76.3">14</text>
<text x="40.1" y="78.1">VSS/GND</text>
<text x="197.1" y="83.4">VSS</text>
<text x="332.9" y="104.5">2</text>
<text x="336.4" y="106.3">GND</text>
<text x="40.1" y="131">4</text>
<text x="43.6" y="132.8">D2</text>
</g>
</svg>
